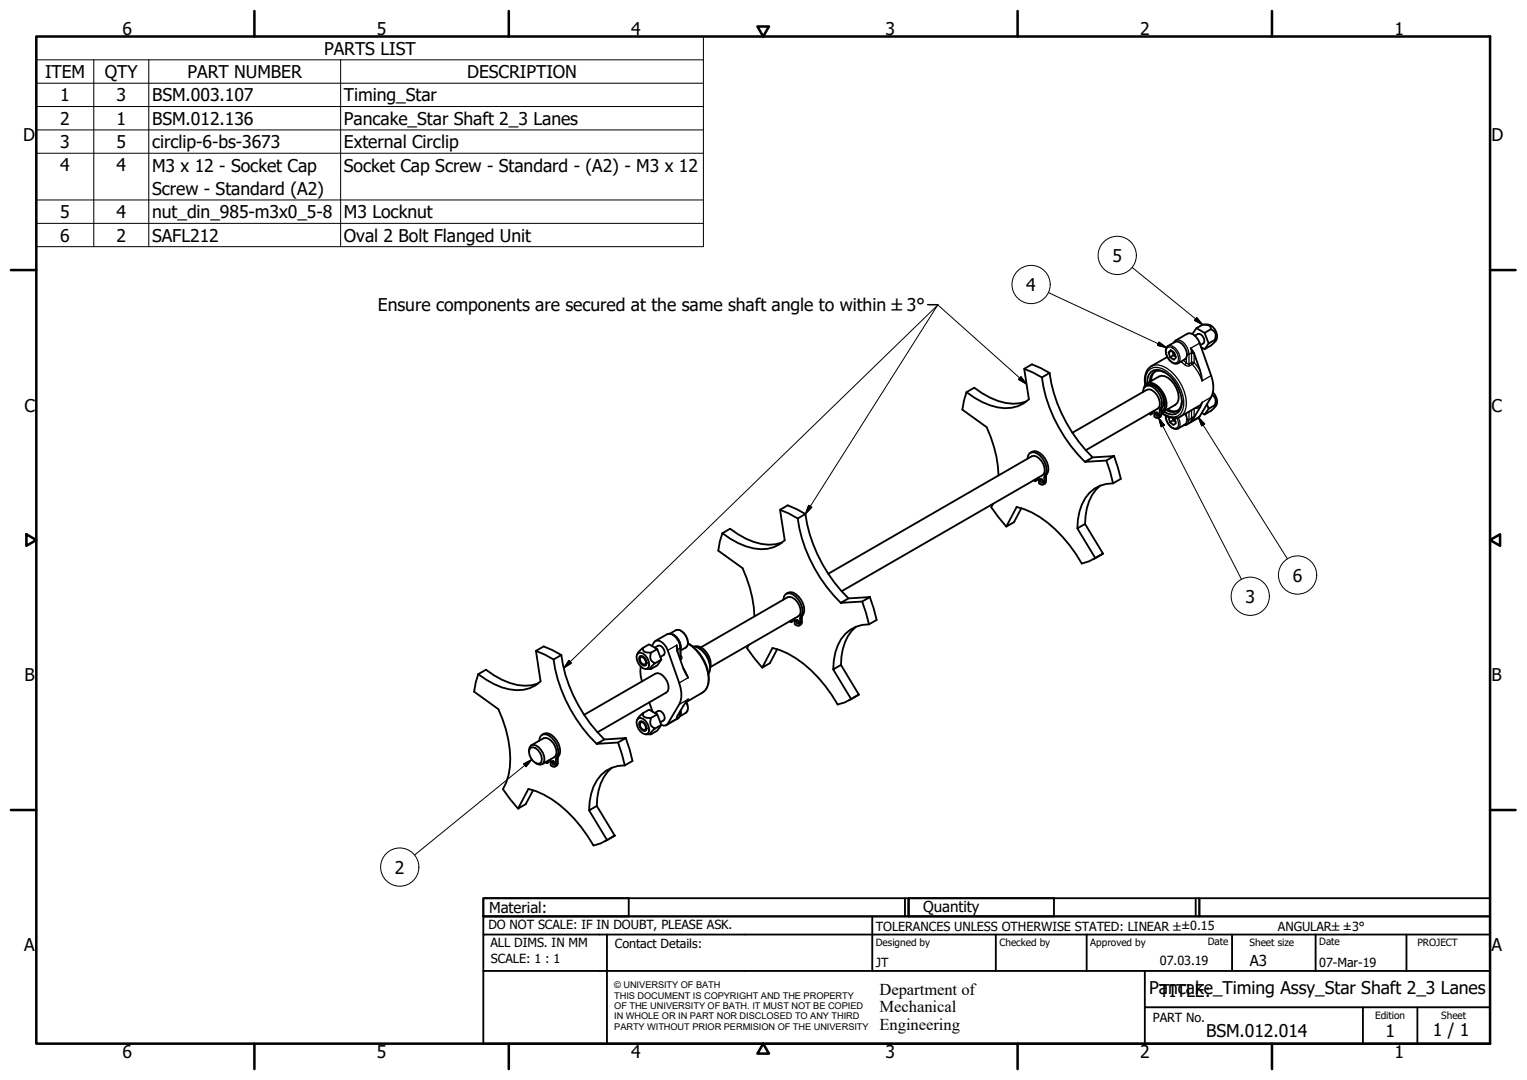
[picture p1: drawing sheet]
<svg xmlns="http://www.w3.org/2000/svg" width="420mm" height="297mm" viewBox="0 0 420 297" stroke-linecap="round" stroke-linejoin="round" font-family="sans-serif">
<!-- layer: Visible (ISO) -->
<g fill="none" stroke="#000" stroke-width=".51">
<path d="M321.1 95.4l2.2-1.3a3 3 0 0 1 3.3 2.8l-.2 1.5-.3 .4-2 1.1a2.31 2.31 0 0 1-2.8-1.5 2.7 2.7 0 0 1-.2-3zM321.2 98.2l-4.4 2.5a4.9 4.9 0 0 0-1.7 5.2M322.1 96.3l1.1 .7 .4 1.4-.6 .6-1.1-.7-.4-1.4zM322.3 96.5l-.8 .4M322.6 96.7l.3 1M322.9 97.7l-1 .6M322.9 97.7l.6 .3M323 94.2l.5-.6 3.2-1.8a3.1 3.1 0 0 1 3.4 2.6l3.1 8.9a7.7 7.7 0 0 1 0 5.9l-3.5 5.7-3.2 1.9-.8 .2M327.6 95.8l.9 1.2a28.8 28.8 0 0 1 2.3 7.7M328.1 91.9l1.1-1.6 1.7-1 1.8 .2 .4 .4v.7a1.93 1.93 0 0 1 1.2 2.9l.2 .2-.9 1-2.2 1.3-.9-.5M328.8 92.3l.8-.5a1.73 1.73 0 0 1 1.5 2.7l-.8 .4M329.2 90.3l2.2 1.3"/>
<path d="M331.2 89.3a3.1 3.1 0 0 1 3 1.2 3.1 3.1 0 0 1 .3 3.3M332.6 94.5l-1.2 1.5M333.1 90.6l-1.7 1 1.2 2.9 1.7-1M265.9 107.9l-.7 2.3-.4 2.5 6.7 4.8a35.1 35.1 0 0 1 3.2 13.3M265.9 107.9l2.2-1.3a16.8 16.8 0 0 0 12.6 4.3l1.7-.5M281.8 101.4l2.4 1.1 2.5 1.3M286.7 103.8a40.4 40.4 0 0 0 11.8 23.2M288.8 102.6a40.8 40.8 0 0 0 11.8 23.2M288.8 102.6l-2.5-1.4-2.4-1-2.1 1.2 1.3 8.4a10 10 0 0 1-10.7 1.7l-2.1-.9-2.2-1.2-2.2-1.5M288.8 102.6l-2.1 1.2M295.1 119l20.4-11.8a2.37 2.37 0 0 1 2.8 1.3 3.7 3.7 0 0 1 .7 3.5l-.5 .4-19.8 11.4M314.5 107.8a1.61 1.61 0 0 1 .8-1.6 1.61 1.61 0 0 1 1.8 .2 5.5 5.5 0 0 1 2.5 5.4 2.78 2.78 0 0 0-.5 2.5l-.2 .5-.3 .2-1-.4v-1.6"/>
<path d="M314.7 106.8a1.89 1.89 0 0 1 1.3-1.5 1.89 1.89 0 0 1 1.9 .5 6.5 6.5 0 0 1 2.8 6.8l-.5 .5-.6 .3M314.9 106.5a1.83 1.83 0 0 1 2.9-.4 6.3 6.3 0 0 1 2.7 5.9l-.4 .7-.5 .5M315.3 106.2a1.94 1.94 0 0 1 2.6 .1 4.8 4.8 0 0 1 1.7 6.4l-.1 1.7-.7 .5M315.6 105.5l3.3-1.9a2.94 2.94 0 0 1 3.3 1.1 5.7 5.7 0 0 1 1.7 6.1l-.5 .5-3.3 2M315.7 105.4a3.1 3.1 0 0 1 2.8-3.7 8.8 8.8 0 0 1 6.5 7.1 4.8 4.8 0 0 1-.8 4.6 3.3 3.3 0 0 1-4-.2M316.6 113.5v.5M317.1 113.2v.5l-.5 .3-.4-.2M317.8 102.1l-.6 .7-.3 .9-.2 1.1M318.1 113.4l.5 .3v.7l-.5-.3zM318.4 113.5l.3 .6M320.6 102.5a2.66 2.66 0 0 0-3-.2 2.66 2.66 0 0 0-1.2 2.7M321.2 112.6l1.1 .4 .9 .1 .9-.1"/>
<path d="M321.7 114.7l-.2 .1 .4 1.3 1 .8 .7-.5-.5-1.4M321.7 114.7l-.2 .1M322.7 115l.1 .6M322.8 115.6l-.9 .5M322.8 115.6l.6 .4M325.2 110.4a2.66 2.66 0 0 1-1.3 2.7 2.66 2.66 0 0 1-3-.3M326.2 113.8a2.3 2.3 0 0 1-.1 3l-2 1.1a2.71 2.71 0 0 1-3.1-2.2l-.3-1.4M329.7 111.7l-4.9 2.9a4.8 4.8 0 0 1-5.2-1.1M330.8 110.7l-2.2 4.1-1 1.2M332.1 111.2l.5 1.2 1.7-1M332.6 112.4l-1.2 1.6M333.5 108.7a1.9 1.9 0 0 1 .8 2.7l.2 .3-1.4 1.3-1.7 1-.7-.4"/>
<path d="M333.7 107.9a2.93 2.93 0 0 1 .8 3.9M273.2 138.6l-.5 .9 4.2 5.3M281 139.8l-2 3.8-2.1 1.2 2.8-5.4a26.5 26.5 0 0 1 14.6 10.5l3.3 5.1 2-.6 1.8-.9M282.7 126.2a1.61 1.61 0 0 1 .8-1.7 1.61 1.61 0 0 1 1.9 .2 5.5 5.5 0 0 1 2.5 5.4 2.78 2.78 0 0 0-.6 2.5l-.1 .5-.4 .2-.9-.4v-1.6M283.5 124.5a1.94 1.94 0 0 1 2.6 .1 4.8 4.8 0 0 1 1.7 6.4l-.1 1.7-.7 .6M284.4 132.1l.5 .3M285.4 131.6v.5l-.5 .3v-.5M286.3 131.7l.6 .4v.7l-.6-.4zM286.7 131.8l.3 .6M298.5 127l2.1-1.2 5.9-.4-2.1 1.3zM302.7 133.6a13.1 13.1 0 0 0-4.1 10.5M304.4 126.7l1.9 6.2"/>
<path d="M306.3 132.9a9.2 9.2 0 0 0-9.3 7.8l-.4 2.2-.2 2.4M306.5 125.4l1.9 6.3-2.1 1.2M198.8 146.6l-.7 2.3-.5 2.6 6.7 4.8a35.1 35.1 0 0 1 3.3 13.3M198.8 146.6l2.1-1.2a16.8 16.8 0 0 0 12.6 4.3l1.7-.5M214.6 140.2l2.5 1 2.4 1.4M219.5 142.6a40.8 40.8 0 0 0 11.8 23.2M221.6 141.4a40.7 40.7 0 0 0 11.9 23.2M221.6 141.4l-2.4-1.4-2.5-1-2.1 1.2 1.3 8.4a9.9 9.9 0 0 1-10.7 1.6l-2.1-.8-2.2-1.2-2.1-1.6M221.6 141.4l-2.1 1.2M227.9 157.8l56-32.3a2.34 2.34 0 0 1 2.7 1.3 3.7 3.7 0 0 1 .7 3.4l-.4 .5-55.3 31.9M296.4 145.3l2.2-1.2 4.9 8.2-2.1 1.2zM303.5 152.3l-2.6 1.5"/>
<path d="M147.5 179l2.4 1 2.4 1.4M175.3 179.9l1.6-1.7 .1 .6 .3 .4 1.8 .3a1.95 1.95 0 0 0 1.2 2.9l-1.3 1.2-.1 .3 .2 .1h-1.4M175.7 179.6a2.18 2.18 0 0 1 2.4 1.4 2.13 2.13 0 0 1 0 2.9 2.12 2.12 0 0 1-2.4-1.4 2.13 2.13 0 0 1 0-2.9zM176.9 178.2l1.7-1 2.2 1.3M179.1 179.5l1.7-1 1.2 2.9-1.7 1M179.4 177.7l.6-1a1.4 1.4 0 0 1 2.2 0l1.1 1.3 .4 .9 3.2 8.9a7.6 7.6 0 0 1 0 5.9l-3.2 5.4-.4 .4-.6 .1-.7-.2-1.2 1.6-1.7 1M180.2 178.1l.9-.5a1.72 1.72 0 0 1 1.5 2.6l-.9 .5M180.3 176.3l3.2-1.8a2.88 2.88 0 0 1 3.4 2.1l.4 1.5v2.5M184.3 174.3l1.6-.9a2.25 2.25 0 0 1 2.9 1.5 2.28 2.28 0 0 1-.1 3.2l-1.4 .8M184.9 174.4a4 4 0 0 1 2.4 4M186.2 177.4l.2 1.6a25.4 25.4 0 0 0 3 7.4M189.3 176.9a11.7 11.7 0 0 1 5.7 10.9 3.7 3.7 0 0 1-1.7 2.7l-4.6 2.6"/>
<path d="M190.6 177.8a5.9 5.9 0 0 1 4.8 5.7l-.1 1-.3 .8M191.2 177.8a3.1 3.1 0 0 1 3.2 1.7 4.7 4.7 0 0 1 1 4.1M192.2 178.2a6.4 6.4 0 0 1 3.2 5.3M192.9 178l23.8-13.7a2.41 2.41 0 0 1 2.7 1.3 3.6 3.6 0 0 1 .7 3.4l-.4 .5-24.2 14M206.1 177.3l-.6 1 4.2 5.3M213.8 178.5l-2 3.9-2.1 1.2 2.9-5.4a26.8 26.8 0 0 1 14.5 10.5l3.4 5.1 1.9-.6 1.8-.9M215.6 164.9a1.59 1.59 0 0 1 .8-1.6 1.59 1.59 0 0 1 1.8 .2 4.8 4.8 0 0 1 2 6.6v1.3l-.2 .5-.3 .2-1-.4v-1.6M216.3 163.3a2 2 0 0 1 2.6 .1 4.7 4.7 0 0 1 1.7 6.4v1.7l-.7 .6M217.3 170.9l.4 .2M218.2 170.4v.5l-.5 .2v-.5M219.1 170.5l.6 .3v.7l-.6-.3zM219.5 170.6l.3 .6"/>
<path d="M231.3 165.8l2.2-1.2 5.9-.4-2.2 1.2zM235.5 172.4a13.1 13.1 0 0 0-4.1 10.5M237.2 165.4l1.9 6.3M239.1 171.7a9.3 9.3 0 0 0-9.3 7.8l-.5 4.6M239.4 164.2l1.8 6.3-2.1 1.2M131.6 185.4l-.7 2.3-.4 2.5 6.6 4.9a30.4 30.4 0 0 1 2.8 18.2l-.6 2-.9 1.8 4.1 5.3M131.6 185.4l2.1-1.2a17 17 0 0 0 12.6 4.3l1.8-.5M152.3 181.4a40.7 40.7 0 0 0 11.9 23.2M154.5 180.2a40.6 40.6 0 0 0 11.8 23.2M154.5 180.2l-2.5-1.4-2.4-1-2.1 1.2 1.2 8.4a10 10 0 0 1-10.7 1.6l-4.2-2.1-2.2-1.5M154.5 180.2l-2.2 1.2M160.7 196.6l19.6-11.3a2.34 2.34 0 0 1 2.7 1.3 3.6 3.6 0 0 1 .8 3.4l-.5 .5-18.9 10.9"/>
<path d="M175.3 197.9l1.6-1.7 .1 .6 .3 .4 1.8 .2a1.94 1.94 0 0 0 1.2 2.9l-1.4 1.4 .2 .3h-1.4M175.7 197.6a2.12 2.12 0 0 1 2.4 1.4 2.13 2.13 0 0 1 0 2.9 2.18 2.18 0 0 1-2.4-1.5 2.13 2.13 0 0 1 0-2.8zM176 181.1v.2M176 199.1v.1M176.1 180.5a1.79 1.79 0 0 1 1.7 2.4l-.3 .2a1.83 1.83 0 0 1-1.4-2.6zM176.1 198.4a1.63 1.63 0 0 1 1.8 1.9l-.1 .5-.3 .3a1.84 1.84 0 0 1-1.4-2.7zM176.1 180.9l.3-.2a1.46 1.46 0 0 1 1.1 2.1 1.37 1.37 0 0 1-1.4-1.9zM176.2 198.8l.3-.2a1.46 1.46 0 0 1 1 2.2 1.4 1.4 0 0 1-1.3-2zM176.3 183.3v2.7l.3 1.4M176.9 196.2l1.7-1 2.2 1.3M176.9 182.7l.1 .1M178.6 193.2l1 2.5"/>
<path d="M179.1 197.4l1.7-.9 1.2 2.9-1.7 .9M180.2 196.1l.9-.6a1.73 1.73 0 0 1 1.5 2.6l-.9 .6M182 181.4l-1.2 1.6-1.7 1M187.3 195.4v.6a1.73 1.73 0 0 1-.8 1.6l-3.2 1.8M187.3 195.5l-.1 1M188.9 193a2.32 2.32 0 0 1-.2 3.1l-1.6 .9M189.4 192.3l-1.3 1.8-1.7 2.7-.2 .8M195.4 183.5v.2M229.3 184.1l2.1-1.2 4.9 8.1-2.1 1.3zM236.3 191l-2.6 1.6M145.6 206.8a1.42 1.42 0 0 1 .3-1.5 1.42 1.42 0 0 1 1.5-.3 4.1 4.1 0 0 1 2.2 4.8 1.49 1.49 0 0 1-2.3 0M146.1 205.6a2.2 2.2 0 0 1 2.5 1.5 2.23 2.23 0 0 1 0 2.9 2.21 2.21 0 0 1-2.5-1.5 2.18 2.18 0 0 1 0-2.9z"/>
<path d="M146.2 205l3.3-1.9a2.35 2.35 0 0 1 2.7 1.3 3.7 3.7 0 0 1 .7 3.4l-.4 .5-3.3 1.9M146.7 217.3l-2 3.9-2.2 1.2 2.9-5.4a26.7 26.7 0 0 1 14.5 10.5l3.4 5 1.9-.5 1.8-1M148.4 203.7a1.59 1.59 0 0 1 .8-1.6 1.59 1.59 0 0 1 1.8 .2 5.4 5.4 0 0 1 2.5 5.4 2.69 2.69 0 0 0-.5 2.5l-.2 .5-.3 .2-1-.4v-1.6M149.1 202.1a2.25 2.25 0 0 1 3.4 .7 4.4 4.4 0 0 1 1 5.8l-.1 1.7-.7 .5M150.1 209.7l.4 .2M151 209.1v.5l-.5 .3v-.5M151.9 209.3l.6 .3v.7l-.6-.3zM152.3 209.4l.4 .6M164.2 204.6l2.1-1.2 5.9-.4-2.1 1.2zM168.4 211.1a13.1 13.1 0 0 0-4.2 10.6M170.1 204.2l1.8 6.3M171.9 210.5a9.2 9.2 0 0 0-9.2 7.8l-.5 2.2-.1 2.4"/>
<path d="M172.2 203l1.8 6.3-2.1 1.2M176.9 200.7l.1 .1M162.1 222.9l2.1-1.2 4.9 8.1-2.1 1.2zM169.1 229.8l-2.6 1.6"/>
</g>
<!-- layer: Visible Narrow (ISO) -->
<g fill="none" stroke="#000" stroke-width=".36">
<path d="M321 95.8l.5-.3a3 3 0 0 1 2.6 4l-.5 .3a3 3 0 0 1-2.6-4zM321.4 95.2a3 3 0 0 1 3.2 2.8l-.1 1.5-.4 .4M323.5 93.6a2.29 2.29 0 0 1 2.7 1.2l.5 .9 .5 1.7M325.6 99.1l.8 .7-.4 .5-1.1-.9M326.4 98.4v1.4l.8 .3 .2 .5a1.21 1.21 0 0 1-1.4-.3M327.2 97.4l-.6 .1M327.2 97.4v2.7l.7-.4M327.9 99.7l.2 .5-.7 .4M327.9 99.7h.7M327.9 97.2h.7v2.5M327.9 97v2.7M327.9 97l-.7 .4"/>
<path d="M328.5 97h-.6M328.6 99.7l-.5 .5a13.1 13.1 0 0 1 2.7 4.5l2.4-1.4M328.6 99.7l1.6 2.2M330.1 94.4l-2.5 1.4 .3 1.2M315.2 105.8a3.9 3.9 0 0 1 2.3-4.7 7.7 7.7 0 0 1 6.7 4.6 7.7 7.7 0 0 1 .7 8.1 3.2 3.2 0 0 1-4.1 .4l-1.2-.8M316.8 100.7a4.2 4.2 0 0 1 4.3 .6 12.2 12.2 0 0 1 5.3 10.6l-.3 1.1-.6 .9-.7 .7M319.6 112.7l-.5 .3M319.6 114l-.5 .3M319.7 112.1l-.4 .3M320.8 114.4a3.1 3.1 0 0 0 2.9 3.4 2.04 2.04 0 0 0 .1-2.9M324.2 114.8a2.3 2.3 0 0 1-.1 3.1M326.4 113.6v.9"/>
<path d="M327.2 115.4l-.1 .6-.6 .8M327.2 115.4l-.6 .1M327.2 113.2v2.2M327.9 112.8v2.2M327.9 115l-.7 .4M328.5 114.9l-.6 .1M328.6 112.4v2.4h-.7M330.1 114.5l-2.5 1.5 .3-1M330.2 112l-1.5 .3M333.2 109.2l-2.4 1.5-1.1 1M287.8 131l-.5 .3M287.8 132.3l-.5 .3"/>
<path d="M288 130.5l-.5 .2M183.5 174.5a2.27 2.27 0 0 1 2.6 1.1l.6 .9 .4 1.8M185.9 173.4a2.17 2.17 0 0 1 2.5 1.1 2.83 2.83 0 0 1 .3 3.6M186.4 178.7l-.2-1.3-2.5 1.5M186.4 178.7v.6M186.4 178.9l-.1 .1M186.4 178.7l-.1 .1M187.1 178.3v2.6M187.1 178.3l-.7 .4M187.3 178.1l-.2 .2M189.3 177.1a12.3 12.3 0 0 1 5.6 10.7l-.3 1.1-.6 1-.7 .6M220.6 169.8l-.4 .3"/>
<path d="M220.6 171.1l-.4 .3M220.8 169.2l-.5 .3M186.4 196.9l-.2 .7-2.5 1.5M187.1 180.9l.2 .5M187.1 196.2v.6l-.6 .8M187.1 180.9l-.1 .1M187.1 195.7v.5M187.1 196.2l-.5 .3M187.3 180.2l.1 .1a.64 .64 0 0 1-.1 1.1M187.3 180.6l-.2 .3M187.3 196l-.2 .2M187.3 181.4l-.1 .1"/>
<path d="M187.4 180.3l-.1 .1M187.9 183.5l1.5 2.9-2.5 1.4M188.8 193.1a2.3 2.3 0 0 1-.1 3M188.9 192.9l.5-.6-2.5 1.4M153.5 208.6l-.5 .3M153.5 209.9l-.5 .3M153.6 208l-.4 .3"/>
</g>
<!-- layer: Symbol (ISO) -->
<g fill="none" stroke="#000" stroke-width=".28">
<path d="M10 16.5v-6.5h183.5v6.5M10 16.5h183.5v6.4M10 16.5v51.3h183.5v-44.9M25.8 16.5v51.3M40.9 16.5v51.3M93.7 16.5v51.3M10 22.9h183.5M10 29.3h183.5M10 35.7h183.5M10 42.1h183.5M10 55h183.5M10 61.4h183.5"/>
<path d="M311.5 73.5l19.4 15.8M255.2 83.8h2.9l-103 100M255.2 83.7h2.9l-36.5 57.7M255.5 83.8h2.5l24.4 21.8M288.4 80.5l32.6 15.1M318.9 94.1l2.1 1.5-2.5-.6zM329.3 87.3l1.6 2-2.2-1.2zM280.9 103.6l1.5 2-2.2-1.3zM318.8 114.9l1.6 2-.9 .5zM318.8 114.9l22.8 44.4M329.7 114.8l1.8 1.8-.9 .5zM329.7 114.8l24.5 38.9"/>
<path d="M222.5 139l.9 .5-1.8 1.9zM156.5 181.7l.7 .7-2.1 1.4zM144.1 210.1l2.2-1.2-1.6 2zM146.3 208.9l-32.2 26.3"/>
<circle cx="283.7" cy="78.2" r="5.3"/>
<circle cx="307.4" cy="70.2" r="5.3"/>
<circle cx="357" cy="158.2" r="5.3"/>
<circle cx="344" cy="164" r="5.3"/>
<circle cx="110" cy="238.5" r="5.3"/>
</g>
<!-- layer: Border (ISO) -->
<g fill="none" stroke="#000" stroke-width=".7">
<path d="M10 10h400v277h-400zM70 3v7M140 3v7M208.4 7.3h3.2l-1.6 2.7zM280 3v7M350 3v7M3 74.3h7M410 74.3h7M7.3 146.9l2.7 1.6-2.7 1.6zM410 148.5l2.7-1.6v3.2zM3 222.8h7M410 222.8h7"/>
<path d="M70 287v7M140 287v7M210 287l1.6 2.8h-3.2zM280 287v7M350 287v7"/>
</g>
<!-- layer: Title (ISO) -->
<g fill="none" stroke="#000" stroke-width=".51">
<path d="M133 247h40v5h-40zM133 247h117v5h-117zM133 257v-5h277v5M133 257h277v30h-277zM167 257v30M240 252v15M249 247v5M250 247h40v5h-40zM250 247h80v5h-80zM274 257v10M299 257v10M329 247v5"/>
<path d="M330 247h80v5h-80zM339 257v10M362 257v10M387 257v10M133 267h277M315 277h95M315 267v20M375 277v10M390 277v10"/>
</g>
<!-- layer: Symbol (ISO) -->
<g fill="#000" stroke="#000" stroke-width=".28">
<path d="M318.5 95l2.5 .6zM318.9 94.1l2.1 1.5-2.5-.6zM328.7 88.1l2.2 1.2zM329.3 87.3l1.6 2-2.2-1.2zM280.2 104.3l2.2 1.3zM280.9 103.6l1.5 2-2.2-1.3zM318.8 114.9l1.6 2zM318.8 114.9l1.6 2-.9 .5zM329.7 114.8l1.8 1.8zM329.7 114.8l1.8 1.8-.9 .5zM222.5 139l-.9 2.4zM222.5 139l.9 .5-1.8 1.9z"/>
<path d="M156.5 181.7l-1.4 2.1zM156.5 181.7l.7 .7-2.1 1.4zM146.3 208.9l-1.6 2zM144.1 210.1l2.2-1.2-1.6 2z"/>
</g>
<g font-size="4.8">
<text x="33.7" y="9.6">6</text>
<text x="103.7" y="9.6">5</text>
<text x="173.7" y="9.6">4</text>
<text x="243.7" y="9.6">3</text>
<text x="313.7" y="9.6">2</text>
<text x="383.7" y="9.6">1</text>
<text x="89.2" y="15">PARTS LIST</text>
<text x="12.4" y="21.4">ITEM</text>
<text x="28.9" y="21.5">QTY</text>
<text x="51.6" y="21.4">PART NUMBER</text>
<text x="128.5" y="21.5">DESCRIPTION</text>
<text x="16.6" y="27.9">1</text>
<text x="32.1" y="27.9">3</text>
<text x="41.8" y="27.9">BSM.003.107</text>
<text x="94.6" y="27.9">Timing_Star</text>
<text x="16.6" y="34.3">2</text>
<text x="32.1" y="34.3">1</text>
<text x="41.8" y="34.3">BSM.012.136</text>
<text x="94.6" y="34.4">Pancake_Star Shaft 2_3 Lanes</text>
<text x="6.3" y="38.9">D</text>
<text x="16.6" y="40.7">3</text>
<text x="32.1" y="40.7">5</text>
<text x="41.8" y="40.8">circlip-6-bs-3673</text>
<text x="94.6" y="40.8">External Circlip</text>
<text x="410.4" y="38.9">D</text>
<text x="16.6" y="47.1">4</text>
<text x="32.1" y="47.1">4</text>
<text x="41.8" y="47.2">M3 x 12 - Socket Cap</text>
<text x="94.6" y="47.2">Socket Cap Screw - Standard - (A2) - M3 x 12</text>
<text x="41.8" y="53.6">Screw - Standard (A2)</text>
<text x="16.6" y="60">5</text>
<text x="32.1" y="60">4</text>
<text x="41.8" y="60">nut_din_985-m3x0_5-8</text>
<text x="94.6" y="60">M3 Locknut</text>
<text x="16.6" y="66.4">6</text>
<text x="32.1" y="66.4">2</text>
<text x="41.8" y="66.4">SAFL212</text>
<text x="94.6" y="66.5">Oval 2 Bolt Flanged Unit</text>
<text x="306.1" y="72">5</text>
<text x="282.4" y="80">4</text>
<text x="104" y="85.5">Ensure components are secured at the same shaft angle to within ±3°</text>
<text x="6.7" y="113.2">C</text>
<text x="410.4" y="113.2">C</text>
<text x="355.7" y="159.9">6</text>
<text x="342.7" y="165.8">3</text>
<text x="6.8" y="187.4">B</text>
<text x="410.4" y="187.4">B</text>
<text x="108.7" y="240.2">2</text>
<text x="6.7" y="261.7">A</text>
<text x="410.4" y="261.7">A</text>
<text x="316.2" y="273.4">Pancake_Timing Assy_Star Shaft 2_3 Lanes</text>
<text x="319" y="274.2">TITLE:</text>
<text x="331.9" y="285.3">BSM.012.014</text>
<text x="381.2" y="285.3">1</text>
<text x="394.2" y="285">1 / 1</text>
<text x="33.7" y="291">6</text>
<text x="103.7" y="290.9">5</text>
<text x="173.7" y="290.9">4</text>
<text x="243.7" y="291">3</text>
<text x="313.7" y="291">2</text>
<text x="383.7" y="290.9">1</text>
</g>
<g font-size="4.6">
<text x="242" y="273.7">Department of</text>
<text x="242" y="278.4">Mechanical</text>
<text x="242" y="283.2">Engineering</text>
</g>
<g font-size="4.1">
<text x="134.6" y="251.1">Material:</text>
<text x="254" y="250.8">Quantity</text>
<text x="343.9" y="265.6">A3</text>
</g>
<g font-size="3.5">
<text x="134.4" y="255.6">DO NOT SCALE: IF IN DOUBT, PLEASE ASK.</text>
<text x="241" y="256">TOLERANCES UNLESS OTHERWISE STATED: LINEAR ±±0.15</text>
<text x="351.6" y="256">ANGULAR±±3°</text>
<text x="134.9" y="260.6">ALL DIMS. IN MM</text>
<text x="169.2" y="260.6">Contact Details:</text>
<text x="135.1" y="264.8">SCALE: 1 : 1</text>
<text x="241" y="266">JT</text>
<text x="319.2" y="265.5">07.03.19</text>
<text x="363" y="266">07-Mar-19</text>
<text x="317.2" y="281.2">PART No.</text>
</g>
<g font-size="2.8">
<text x="241" y="260.1">Designed by</text>
<text x="275" y="260.1">Checked by</text>
<text x="300" y="260.1">Approved by</text>
<text x="332.3" y="260">Date</text>
<text x="343.8" y="260.1">Sheet size</text>
<text x="363" y="260">Date</text>
<text x="390" y="260.1">PROJECT</text>
<text x="378.4" y="280.1">Edition</text>
<text x="396.6" y="280.1">Sheet</text>
</g>
<g font-size="2.5">
<text x="169" y="271.9">© UNIVERSITY OF BATH</text>
<text x="169" y="274.7">THIS DOCUMENT IS COPYRIGHT AND THE PROPERTY</text>
<text x="169" y="277.5">OF THE UNIVERSITY OF BATH. IT MUST NOT BE COPIED</text>
<text x="169" y="280.4">IN WHOLE OR IN PART NOR DISCLOSED TO ANY THIRD</text>
<text x="169" y="283.2">PARTY WITHOUT PRIOR PERMISION OF THE UNIVERSITY</text>
</g>
</svg>
